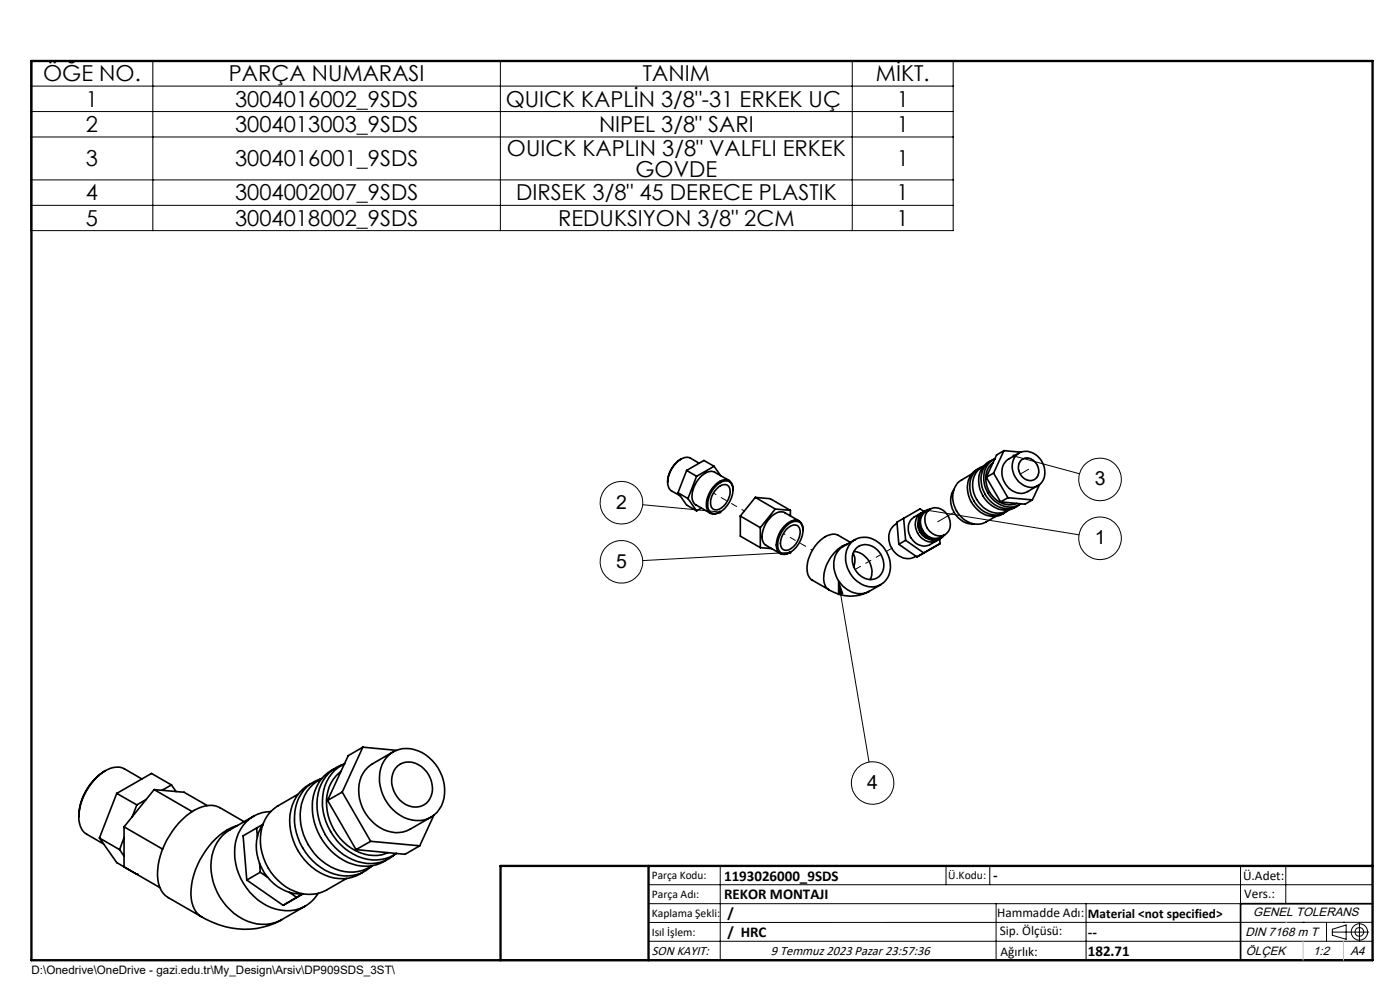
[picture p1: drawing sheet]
<svg xmlns="http://www.w3.org/2000/svg" width="297mm" height="210mm" viewBox="0 0 297 210" stroke-linecap="round" stroke-linejoin="round" font-family="sans-serif">
<g fill="none" stroke="#000" stroke-width=".35">
<path d="M144.5 97.4a6 6 0 0 0-2.9 4.9M145.7 99.8l2.1 1.2M145.7 99.8l-1.9 4.7M148.3 98.3l-1.8-1.1a2.79 2.79 0 0 0-3.2 1.2 5.1 5.1 0 0 0-1.4 5.2l.6 .5 1.8 1.1M151.5 98.9l-3.7 2.1M151.5 98.9l1.4 2M151.5 98.9l-2.2-1.2-3.6 2.1M207.5 99.5a4.6 4.6 0 0 0-1.9 6 5.4 5.4 0 0 0 6.8 3.7l.5-.3M209.9 97.9a4.8 4.8 0 0 0-1.9 6.2 5.7 5.7 0 0 0 6.3 4l1.2-.5M210.7 98.1a5 5 0 0 0 .2 7.5 4.3 4.3 0 0 0 4.8 1.2M213 95.6l3.5 .3M213 95.6l-2.2 4.8"/>
<path d="M213 95.6l-1.6 .9-2.2 4.7M215.7 96.4a3.6 3.6 0 0 1 5.5 1.8 3.4 3.4 0 0 1-1.7 5.1 4.3 4.3 0 0 1-4.1-6.5zM216.2 96.1l-2.2 1.3a3.8 3.8 0 0 0-.3 5.7 3.5 3.5 0 0 0 4.3 1.2l2.2-1.3M216.7 97.6a2.46 2.46 0 0 1 3.6 2 1.97 1.97 0 0 1-1.3 2.3 1.97 1.97 0 0 1-2.4-1 2.53 2.53 0 0 1 .1-3.3zM143.8 104.5l2.1 1.3M143.8 104.5l1.9 2.6 2.1 1.3M145.9 105.8l1.9 2.6M147.8 101l-1.9 4.8M148.8 107.8l-1 .6M152.1 102.9a2.24 2.24 0 0 1 2.8-.6 3.2 3.2 0 0 1 .1 3.7 4.3 4.3 0 0 1-3.7 2.9 1.69 1.69 0 0 1-1.2-2 5.9 5.9 0 0 1 2-4zM152.2 103.5a1.66 1.66 0 0 1 2.4-.3 3.7 3.7 0 0 1-1.3 4.4 1.37 1.37 0 0 1-1.4 .6 1.37 1.37 0 0 1-1.1-1.1 4.2 4.2 0 0 1 1.4-3.6zM154.7 101.9l-3.1-1.7a2.65 2.65 0 0 0-3 1 5.9 5.9 0 0 0-1.7 4.9l.5 .8 3.3 2"/>
<path d="M155.5 103.9a1.75 1.75 0 0 0-.7-1.9 1.75 1.75 0 0 0-2.1 .1 5.9 5.9 0 0 0-2.7 5.7 1.7 1.7 0 0 0 2.8 .8M157.1 109.5l4.2 2.4M157.1 109.5v4.2l4.2 2.5M160.2 105.5l4.3 2.5M160.2 105.5l-3.1 4M160.2 105.5l3.2 .3 4.3 2.5M161.3 111.9v4.3M161.3 116.2l2.4 .2M164.5 108l-3.2 3.9M164.5 108l3.2 .3M166.8 112.3a1.97 1.97 0 0 1 2.5-.7 2.8 2.8 0 0 1-.2 3.3 2.71 2.71 0 0 1-2.8 1.8 1.86 1.86 0 0 1-.5-2.6zM166.9 111.5a1.97 1.97 0 0 1 3.2-.2 4.9 4.9 0 0 1-1.5 5.1 2.55 2.55 0 0 1-2.9 .9 2.86 2.86 0 0 1-.4-3.4l.7-1.3z"/>
<path d="M167.7 108.3v1.1M169.5 110.5l-3-1.7a2.46 2.46 0 0 0-3 .9 5.6 5.6 0 0 0-1.6 5.2l.5 .7 3.1 1.8M170.4 112.5a1.81 1.81 0 0 0-1-2 1.81 1.81 0 0 0-2.1 .4 5.9 5.9 0 0 0-2.5 5.4 1.73 1.73 0 0 0 2.9 .8M179.7 115.5a8 8 0 0 0-4.9 8.1l.5 1.1 .6 .4M180.4 115l-2.6-1.4a3.5 3.5 0 0 0-4 1.2 7.9 7.9 0 0 0-2.4 7.1l.4 .7 .5 .5 3.6 2M180.6 115a4.5 4.5 0 0 1 6.5 .7 5.8 5.8 0 0 1 .7 7.5 4.4 4.4 0 0 1-6.4-.3 5.7 5.7 0 0 1-.8-7.9zM181 117.4a3.2 3.2 0 0 1 .1 2.9M181.2 117a4.3 4.3 0 0 1 3.4 5.9M181.4 114.5l-2.5 1.4a5 5 0 0 0-1.4 6.6 5.4 5.4 0 0 0 6.2 3.2l.7-.3M181.9 116.1a3.6 3.6 0 0 1 5.3 2.2 3.1 3.1 0 0 1-2.7 4.6 4.3 4.3 0 0 1-3.2-6.2zM190.3 111a3.6 3.6 0 0 0-1.1 5.3 3.6 3.6 0 0 0 5.1 1.7M190.7 115.5l3.8 2.6"/>
<path d="M191.7 110l.4 4.6M192.1 114.6l3.9 2.7M192.1 114.6l-1.4 .9M194.8 111a3.1 3.1 0 0 0 1.8 3.2M195.4 108.8l-1.5 .9a3.4 3.4 0 0 0 .2 5.3 2.88 2.88 0 0 0 3.2 .5l1.5-.8M195.7 108.7a3.1 3.1 0 0 0-.8 4.8 2.92 2.92 0 0 0 4.2 1M196 117.3l-1.5 .8M196 108.5l-.8-.6-4.9 2.9 .4 4.7M196.3 108.3a3.2 3.2 0 0 0-.5 5.2 2.88 2.88 0 0 0 3.8 .7M197 108.3a2.69 2.69 0 0 1 4 .9 2.85 2.85 0 0 1-.9 4.4 3.3 3.3 0 0 1-3.4-1.6 3.3 3.3 0 0 1 .3-3.7zM197.3 108a2.73 2.73 0 0 0-1.9 4.2 3 3 0 0 0 4.7 1.6l.3-.4M197.3 108l-.9 .5a2.97 2.97 0 0 0-.1 4.7 2.66 2.66 0 0 0 3.2 .7l.9-.5"/>
<path d="M199.4 114.3v1M199.4 115.3l-3.4 2M199.4 115.3l-4.9 2.8M202.4 103.8a4.9 4.9 0 0 0 4.2 7.4M206.1 100.6l-2.1 1.2a4.7 4.7 0 0 0-1.1 6.6 4.8 4.8 0 0 0 6.3 2.3l2.1-1.2M209.2 101.2l3.1 5.3M210.8 100.4l3 5.2M210.8 100.4l-1.6 .8M213.8 105.6l5.2 .4M213.8 105.6l-1.5 .9M214 108.2a4.6 4.6 0 0 1-6.5-1.8 5 5 0 0 1 .8-7.3l.3-.2a4.3 4.3 0 0 0-2.8 5.2 5.9 5.9 0 0 0 6.1 5.1l1-.3 1.1-.7M216.5 106.8a4.7 4.7 0 0 1-6.3-1.3 5.8 5.8 0 0 1-.5-7.1l1.3-1a4.6 4.6 0 0 0-2.7 5.8 5.8 5.8 0 0 0 6.6 4.6l1.6-1"/>
<path d="M219 106l-1.5 1-5.2-.5M220.5 102.8l-1.5 3.2M175.9 125.1a8.3 8.3 0 0 0 8.5 .3M186.9 124l-2.5 1.4M77 158.5l7.1 .7M77 158.5l-4.4 9.5M77 158.5l-3.1 1.8-4.4 9.5M83.4 159.5l-4.4 2.5a6.6 6.6 0 0 0-2.8 7.3 9 9 0 0 0 7.7 7.3 5.5 5.5 0 0 0 3.1-.7M21.1 177.8l3.7 5.2 9.1 5.3M21.1 177.8l4.3 2.4M22.4 163.5a11.7 11.7 0 0 0-5.7 9.8M24.8 168.3l4.2 2.4"/>
<path d="M24.8 168.3l-3.7 9.5M26.3 175.4l8.2 4.7M26.3 175.4v8.5M26.3 177.7l-.9 2.5M29 170.7l-1 2.6M30.1 165.2l-3.7-2.1a4.7 4.7 0 0 0-5.1 1.1 12 12 0 0 0-4.4 10.4 3.5 3.5 0 0 0 1.5 2.3l3.6 2.1M31 169.6l-2 1.1M32.7 167.5l8 4.6M32.7 167.5l-6.4 7.9M32.7 167.5l6.4 .6 4.9 2.8M36.4 166.5l-2 1.1M36.4 166.5l1 1.4"/>
<path d="M36.4 166.5l-4.3-2.4-7.3 4.2M50.4 175.1a14.7 14.7 0 0 0-8.5 8.4 12.4 12.4 0 0 0-.9 8.7 4.1 4.1 0 0 0 1.8 2.3M51.8 174.3l-5.1-3a5.5 5.5 0 0 0-5.5 .6 16.6 16.6 0 0 0-7.7 14.6 4.9 4.9 0 0 0 2.2 3.9l7.1 4.1M53.8 173.1a8.8 8.8 0 0 0-4 8.9 12.5 12.5 0 0 0 9.8 11.1 7.6 7.6 0 0 0 7.9-3.6M53.8 173.1l-5 2.9a9.4 9.4 0 0 0-3.6 11.1 12.5 12.5 0 0 0 9.3 8.9 7.9 7.9 0 0 0 5.3-.9M54.4 175.6l.2 1.9M55.8 174.9a9.5 9.5 0 0 0 1.6 11.9 8.5 8.5 0 0 0 6.8 2.8M55.8 174.9l-4.2 2.4 .8 9.4M57.5 172.1a7.2 7.2 0 0 0-3.7 1M63.2 168.5l-4.2 2.4a8.6 8.6 0 0 0-3.4 10 11.7 11.7 0 0 0 8.9 8.7 7.3 7.3 0 0 0 4.8-.8l4.3-2.5M65.1 166.9a7.9 7.9 0 0 1 3.1-1.7 8.3 8.3 0 0 0-4.5 8.6 12.1 12.1 0 0 0 9.4 11.1 8 8 0 0 0 5.8-1.3 8.3 8.3 0 0 1-10.8 .4 12.3 12.3 0 0 1-4.7-14.7l1.1-1.7zM66 166.2a8.9 8.9 0 0 0-4.4 9.9 12.5 12.5 0 0 0 9.3 10.2 7.8 7.8 0 0 0 6-1.2"/>
<path d="M69.5 169.8l6 10.4M70.8 163.1a9.1 9.1 0 0 0-4.4 10.2 12.5 12.5 0 0 0 10.4 10.4 7.7 7.7 0 0 0 5.2-1.3M72.4 163.6a8.9 8.9 0 0 0-2.5 10.4 10.6 10.6 0 0 0 10.2 7.5l2.2-.6M72.6 168l6 10.5M72.6 168l-3.1 1.8M73.1 162.1a8.2 8.2 0 0 0-4.7 7.7 12.7 12.7 0 0 0 9.5 12.5 8 8 0 0 0 6.1-1.3M73.1 162a8.4 8.4 0 0 0-5.9 8.5 12.7 12.7 0 0 0 10.6 12.7 8.1 8.1 0 0 0 6.3-2.2M78.6 178.5l10.4 .9M78.6 178.5l-3.1 1.7M82.4 160.2a6.6 6.6 0 0 1 9.4 1.2 8.5 8.5 0 0 1 1.4 10.3 6.1 6.1 0 0 1-9.1 .7 8.9 8.9 0 0 1-2.7-10.9zM84.4 162.4a4.3 4.3 0 0 1 6.1 1.3 5 5 0 0 1 0 6.7 4.3 4.3 0 0 1-6.2-1.3 5 5 0 0 1 .1-6.7zM89 179.4l-3.1 1.8-10.4-1"/>
<path d="M91.4 173.3l-4.4 2.6M92 172.9l-3 6.5M25.4 180.2l.9 1.4M29 185.4h.1M42.8 194.5a16.7 16.7 0 0 0 17 .6M52.4 186.7l7.7 5.3M55.1 183.2l.1 1.8M55.2 185l1.6 1.1M55.2 185l-2.8 1.7M61.4 189.3l1.5 1.1M62.9 190.4l1.4-.8-4.2 2.4M62.9 190.4l-2.8 1.6"/>
<path d="M64.8 192.2l-5 2.9M291.2 191.7h-28v12M106.2 203.7h185"/>
</g>
<path d="M217 97.4a2.55 2.55 0 0 0-.5 3.2 2.55 2.55 0 0 0 3 1.1 2.55 2.55 0 0 0 .5-3.2 2.55 2.55 0 0 0-3-1.1" fill="none" stroke="#000" stroke-width=".21" stroke-dasharray="6.3 1.3 1.3 1.3 1.3 1.3" stroke-dashoffset="2.4"/>
<path d="M172.4 116.7l-6.2-3.5" fill="none" stroke="#000" stroke-width=".21" stroke-dasharray="6.3 1.3 1.3 1.3 1.3 1.3" stroke-dashoffset="6"/>
<path d="M157.9 108.4l-6.5-3.8" fill="none" stroke="#000" stroke-width=".21" stroke-dasharray="6.3 1.3 1.3 1.3 1.3 1.3" stroke-dashoffset="5.7"/>
<path d="M218.2 99.5l-1.7 1.1M202.4 108.7l-3.5 2" fill="none" stroke="#000" stroke-width=".21" stroke-dasharray="6.3 1.3 1.3 1.3 1.3 1.3"/>
<path d="M189.2 116.3l-7.8 4.5" fill="none" stroke="#000" stroke-width=".21" stroke-dasharray="6.3 1.3 1.3 1.3 1.3 1.3" stroke-dashoffset="5"/>
<g fill="none" stroke="#000" stroke-width=".21">
<path d="M6.6 12.9h195.6v36h-195.6zM6.6 18.3h195.6M32.4 12.9v36M106.2 12.9v36M180.8 12.9v36M6.6 23.7h195.6M6.6 29.1h195.6M6.6 38.2h195.6M6.6 43.6h195.6M215.1 96.7l13.9 3.8M136.3 107.1l16.5 1.5M167.6 117.2l-31.3 1.7"/>
<path d="M196.9 108.3l32 5.1M177.8 123.1l6.6 38.6M177.8 123.1l1 2.9-1 .1zM137.6 187.7h153.6M137.6 191.7h153.6M137.6 199.7h153.6M152.8 183.7v20M200.7 183.7v4M210 183.7v4M211.3 191.7v12M230.4 191.7v12M263.2 183.7v20"/>
<path d="M272.8 183.7v8M276.4 195.6h.1M281.4 195.6v4.1M282.6 197.7h7.8M282.6 197.1l3-.9v3l-3-.8zM285 195.6h.1M288.4 195.8v3.8M291.2 195.6l-153.6 .1"/>
<circle cx="131.8" cy="106.6" r="4.5"/>
<circle cx="131.8" cy="119.2" r="4.5"/>
<circle cx="233.4" cy="101.7" r="4.5"/>
<circle cx="233.4" cy="114.2" r="4.5"/>
<circle cx="185.1" cy="166.1" r="4.5"/>
<circle cx="288.4" cy="197.7" r="1.74"/>
<circle cx="288.4" cy="197.7" r=".93"/>
</g>
<path d="M6.7 12.9h284.5v190.8h-284.5zM137.6 183.7v20M291.2 183.7h-185v20" fill="none" stroke="#000" stroke-width=".5"/>
<path d="M272.8 195.6h.1M276.4 199.7v4M285 199.7v4" fill="none" stroke="#c0c0c0" stroke-width=".21"/>
<path d="M214.9 96.4l-.1 .3h.3h-.3a.34 .34 0 0 0 .3 .4 .34 .34 0 0 0 .3-.5 .34 .34 0 0 0-.5-.2zM196.6 108l-.1 .2 .4 .1-.4-.1a.34 .34 0 0 0 .5 .4 .34 .34 0 0 0 .2-.5 .34 .34 0 0 0-.6-.1zM177.8 123.1l1 2.9-1 .1zM167.4 116.9a.34 .34 0 0 0 0 .6 .34 .34 0 0 0 .5-.3h-.3h.3l-.2-.3zM152.5 108.3a.34 .34 0 0 0 .1 .6 .34 .34 0 0 0 .5-.3h-.3h.3a.34 .34 0 0 0-.6-.3z" fill="#000"/>
<g font-size="4.7">
<text x="9.1" y="17.3">ÖĞE NO.</text>
<text x="48.6" y="17.3">PARÇA NUMARASI</text>
<text x="136.4" y="17.3">TANIM</text>
<text x="185.8" y="17.3">MİKT.</text>
<text x="18.2" y="22.6">1</text>
<text x="49.9" y="22.6">3004016002_9SDS</text>
<text x="107.3" y="22.6">QUICK KAPLİN 3/8&quot;-31 ERKEK UÇ</text>
<text x="190.2" y="22.6">1</text>
<text x="18.2" y="28">2</text>
<text x="49.9" y="28">3004013003_9SDS</text>
<text x="127.1" y="28">NIPEL 3/8&quot; SARI</text>
<text x="190.2" y="28">1</text>
<text x="18.2" y="35.3">3</text>
<text x="49.9" y="35.3">3004016001_9SDS</text>
<text x="107.6" y="33">OUICK KAPLIN 3/8&quot; VALFLI ERKEK</text>
<text x="190.2" y="35.3">1</text>
<text x="134.8" y="37.5">GOVDE</text>
<text x="18.2" y="47.9">5</text>
<text x="18.2" y="42.5">4</text>
<text x="49.9" y="47.9">3004018002_9SDS</text>
<text x="49.9" y="42.5">3004002007_9SDS</text>
<text x="109.5" y="42.5">DIRSEK 3/8&quot; 45 DERECE PLASTIK</text>
<text x="118.4" y="47.9">REDUKSIYON 3/8&quot; 2CM</text>
<text x="190.2" y="47.9">1</text>
<text x="190.2" y="42.5">1</text>
</g>
<g font-size="4.1">
<text x="130.7" y="107.9">2</text>
<text x="232.2" y="103">3</text>
<text x="232.2" y="115.4">1</text>
<text x="130.7" y="120.4">5</text>
<text x="184" y="167.4">4</text>
</g>
<g font-size="3.2">
<text x="153.6" y="186.8">1193026000_9SDS</text>
<text x="153.6" y="190.8">REKOR MONTAJI</text>
<text x="210.7" y="186.6">-</text>
<text x="154.3" y="194.8">/</text>
<text x="154.3" y="198.8">/ HRC</text>
<text x="230.8" y="198.7">--</text>
<text x="230.8" y="202.8">182.71</text>
</g>
<g font-size="2.8">
<text x="263.7" y="186.7">Ü.Adet:</text>
<text x="263.9" y="190.5">Vers.:</text>
<text x="211.5" y="194.5">Hammadde Adı:</text>
<text x="230.8" y="194.7">Material &lt;not specified&gt;</text>
<text x="138.3" y="202.6">SON KAYIT:</text>
<text x="163.6" y="202.6">9 Temmuz 2023 Pazar 23:57:36</text>
<text x="212.1" y="198.4">Sip. Ölçüsü:</text>
<text x="212.2" y="202.7">Ağırlık:</text>
</g>
<g font-size="2.6">
<text x="265.9" y="194.4">GENEL TOLERANS</text>
<text x="264.2" y="198.5">DIN 7168 m T</text>
<text x="264.3" y="202.6">ÖLÇEK</text>
<text x="278.5" y="202.6">1:2</text>
<text x="286.5" y="202.6">A4</text>
</g>
<g font-size="2.5">
<text x="138.3" y="186.4">Parça Kodu:</text>
<text x="138.3" y="190.5">Parça Adı:</text>
<text x="201.2" y="186.5">Ü.Kodu:</text>
<text x="138.3" y="194.5">Kaplama Şekli:</text>
<text x="138.3" y="198.6">Isıl İşlem:</text>
<text x="6.7" y="206.7">D:\Onedrive\OneDrive - gazi.edu.tr\My_Design\Arsiv\DP909SDS_3ST\</text>
</g>
</svg>
